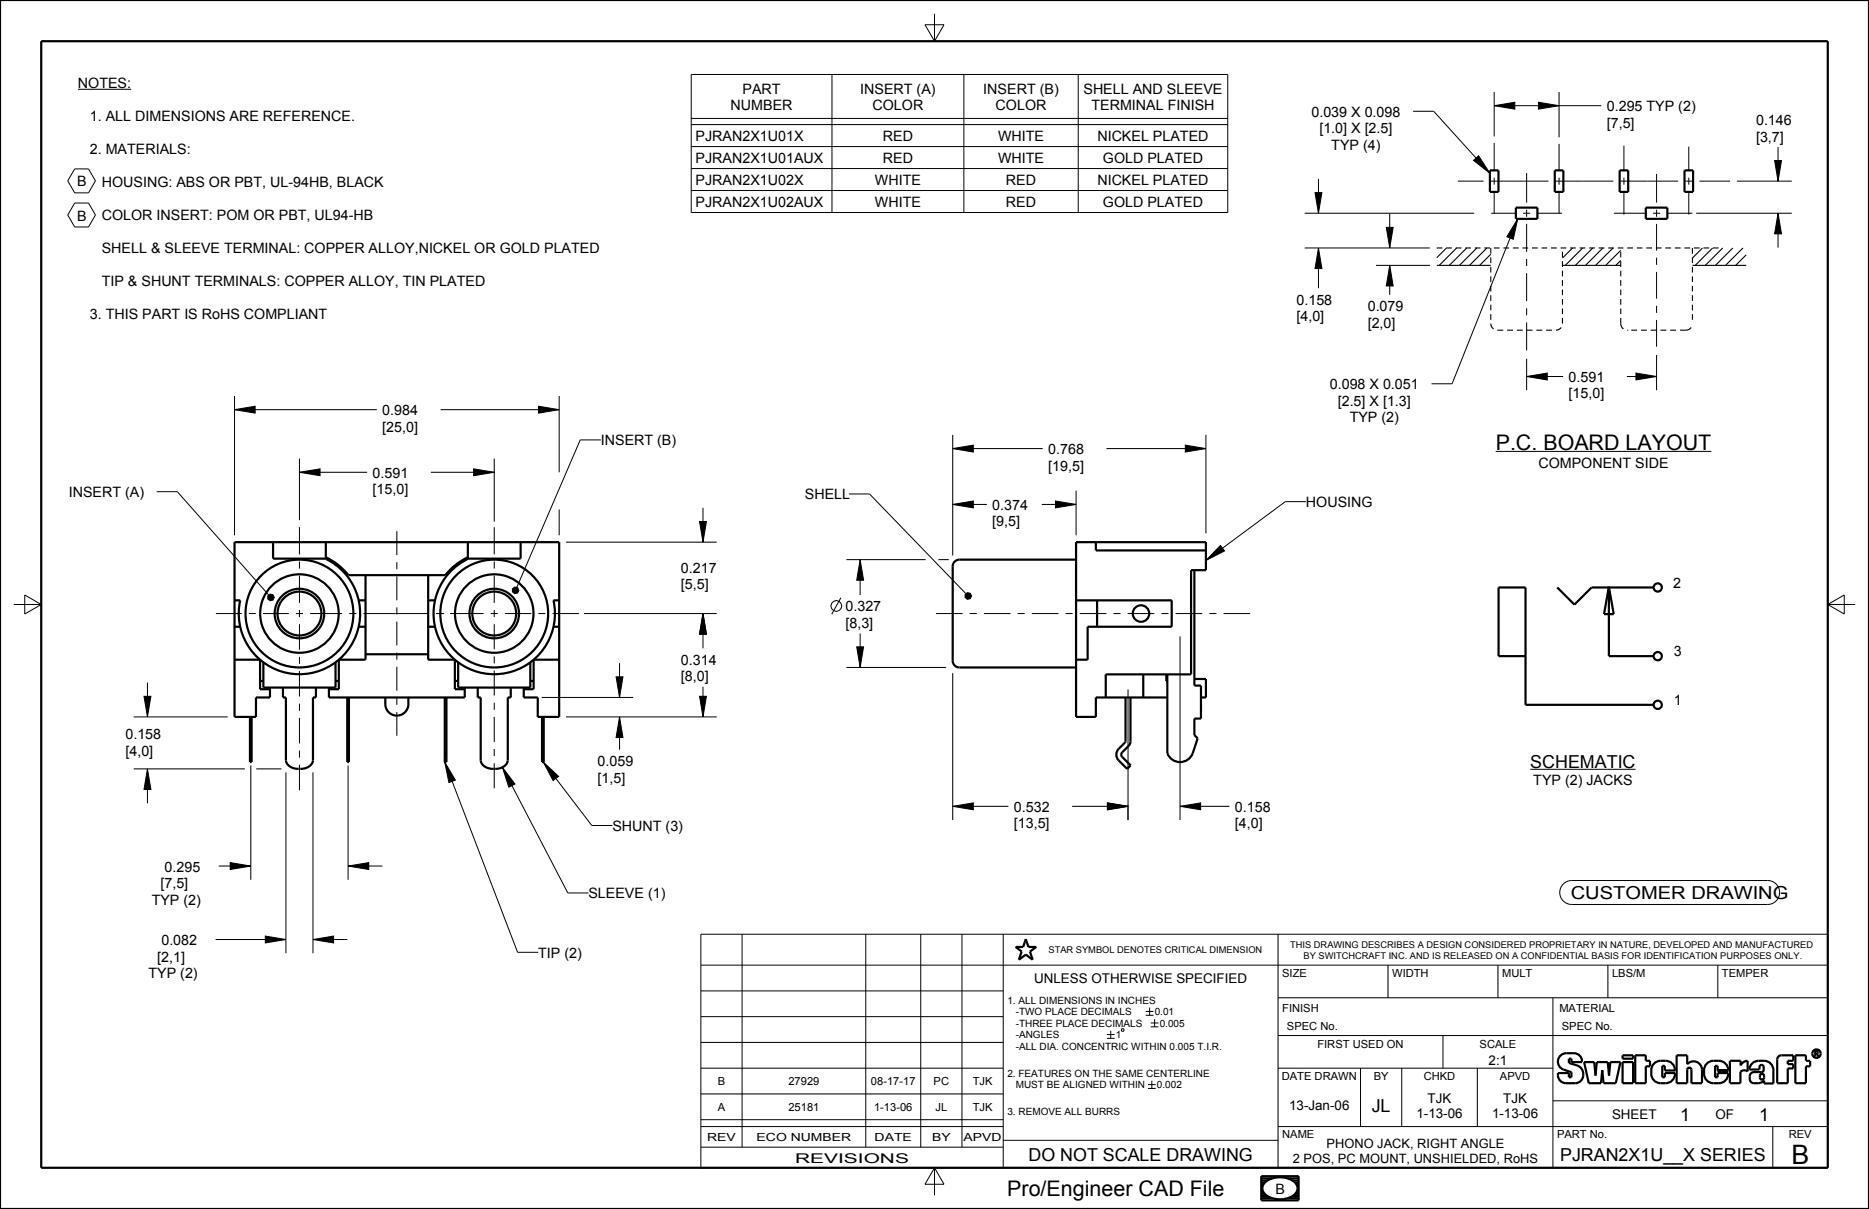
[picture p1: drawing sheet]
<svg xmlns="http://www.w3.org/2000/svg" width="432mm" height="279mm" viewBox="0 0 432 279" stroke-linecap="round" stroke-linejoin="round" font-family="sans-serif">
<g fill="none" stroke="#000" stroke-width=".51">
<path d="M0 0h431.8v279.4h-431.8zM9.5 9.5h412.8v260.4h-412.8zM344.2 39.4h2v5h-2zM359.2 39.4h2v5h-2zM374.2 39.4h2v5h-2zM389.2 39.4h2v5h-2zM350.2 48h5v2.6h-5zM380.2 48h5v2.6h-5zM63.1 125.3v3.8h12.2M75.3 128.8a14.4 14.4 0 0 1 5.2 4.1h22.4a14.4 14.4 0 0 1 5.2-4.1M75.3 125.3v3.9a14 14 0 0 1 6.9 17.7 14 14 0 0 1-17.1 8.3 14 14 0 0 1-9.6-16.5h-1.3M82.9 138.7h1.5"/>
<path d="M84.4 132.9v19.6h-6.1v6.8h-2.3M98.9 132.9v19.6h6.2v6.8h2.3M98.9 138.7h1.6M108.1 125.3v3.9a14 14 0 0 0-7 17.7 14 14 0 0 0 17.2 8.3 14 14 0 0 0 9.6-16.5h1.3M120.3 125.3v3.8h-12.2M248.6 129.3h-27a1.52 1.52 0 0 0-1.5 1.6v21.8a1.52 1.52 0 0 0 1.5 1.5h27M248.6 138.7h22.1v6.1h-19.4v7.7h-2.7M253.2 125.3v1.9h25.4M253.5 138.7v6.1M275.9 131.8v26.6h1.6v7.7h-1.6v3.8l.8 .7-1.1 3.5a3.1 3.1 0 0 1-3 2 3.1 3.1 0 0 1-2.9-2v-18.3M359.8 135.8l3.9 3.9 4-3.9h14.3M371.7 135.8v15.8h10.3"/>
<path d="M371.7 135.6l1.1 6.3h-2.2zM54.2 152.5h5.9v6.8h2.3M54.2 144.8h1.3M60.1 157.4h.7M60.8 153.1v5.8h16.7v-5.8M62.4 158.9v2.3h-3.3v4.5h-4.9v-40.4h75v40.4h-5v-4.5h-3.2v-2.3M65.4 158.9v2.3h.7v14.5a2.62 2.62 0 0 0 2.9 2l1.3-.1a2.12 2.12 0 0 0 2-2v-14.4h.7v-2.3M76 158.9v2.3h31.4v-2.3M77.5 157.4h.8M82.9 144.8h1.5M84.4 151.2h14.5M98.9 144.8h1.6"/>
<path d="M105.1 157.4h.7M105.8 153.1v5.8h16.7v-5.8M110.4 158.9v2.3h.7v14.5a2.62 2.62 0 0 0 2.9 2l1.3-.1a2.12 2.12 0 0 0 2-2v-14.4h.7v-2.3M122.5 157.4h.8M127.9 144.8h1.3M129.2 152.5h-5.9v6.8h-2.3M264.1 155.8v5.4M269.5 155.8v1.6h.2M275.9 156.9h2.7v4.3h-1.1M352.4 151.6h-6.2v-15.8h6.2v27.1h29.6M57.8 165.7v10.4h.3v-10.4M57.8 174.1h.3"/>
<path d="M80.2 161.2v14.9h.4v-14.9M80.2 174.1h.4M89 161.2a3.7 3.7 0 0 0 1 3.6 2.67 2.67 0 0 0 2.8 .3 2.67 2.67 0 0 0 1.6-2.4v-1.5M102.8 161.2v14.9h.3v-14.9M102.8 174.1h.3M125.2 165.7v10.4h.4v-10.4M125.2 174.1h.4M255.5 161.2v-5.4h19.7v-24h3.4v-6.5h-30v40.4h4.6v-4.5h16.5M260 161.2l-.1 10.4a3.6 3.6 0 0 0-2 2.8l.3 .9 2.2 2.4 .8-.8-1.9-2-.3-.5 .3-.5 1.6-1.7 .3-.6v-10.4M234.6 218.8h1.8l.6-1.8 .6 1.8h1.8l-1.4 1.1 .6 1.9-1.6-1.2-1.6 1.2 .6-1.9zM360.6 243.9a3.9 3.9 0 0 1 3.5-.4 1.88 1.88 0 0 1 1.4 1.9h-2.4v-.7h-.6v.9a4.1 4.1 0 0 1 2.9 1.4 2.07 2.07 0 0 1-1.5 3.3h-2.1a1.93 1.93 0 0 1-1.9-2.3h2.6v1h.6v-1.2a3.7 3.7 0 0 1-2.9-1.4 1.95 1.95 0 0 1 .4-2.5zM366 245.4h2.3l.3 3.2 .3-3.2h2.5l.3 3.2 .3-3.2h2.4l-1.1 4.9h-2.8l-.3-3-.3 3h-2.8z"/>
<path d="M374.9 245.4h2.4v4.9h-2.4zM374.9 243.9h2.4v.8h-2.4zM377.8 243.9h2.4v1.3h1v1.2h-1v3.9h-2.4zM382.1 245.8a3.3 3.3 0 0 1 4.6 .4l.3 1.2h-2.4v-1.1h-.6v2.7h.6v-1h2.4a2.16 2.16 0 0 1-2.2 2.3 2.79 2.79 0 0 1-3-1 3.4 3.4 0 0 1 .3-3.5zM387.4 243.9h2.4v2a1.95 1.95 0 0 1 2.2-.5 1.95 1.95 0 0 1 1.2 1.8v3.1h-2.4v-3.1a.49 .49 0 0 0-.5-.5 .49 .49 0 0 0-.5 .5v3.1h-2.4zM394.3 245.8a3.4 3.4 0 0 1 4.7 .4l.3 1.2h-2.5v-1.1h-.6v2.7h.6v-1h2.5a2.16 2.16 0 0 1-2.2 2.3 2.86 2.86 0 0 1-3.1-1 3.4 3.4 0 0 1 .3-3.5zM399.7 245.2h2.4v1a1.76 1.76 0 0 1 1.7-1v2.4a1.27 1.27 0 0 0-1.7 .1v2.6h-2.4zM404.8 245.7a3.8 3.8 0 0 1 4.3 .1l.5 .9 .1 3.7h-2.1v-.7a2.55 2.55 0 0 1-3.1 .3 1.42 1.42 0 0 1 .7-2.2l2-.1a1.22 1.22 0 0 0 .2-1.4 .49 .49 0 0 0-.5-.2 .49 .49 0 0 0-.4 .5v.6h-2.3l.1-.6zM406.8 248.2a.49 .49 0 0 1 .8 .4v.4a.49 .49 0 0 1-.5 .5 .49 .49 0 0 1-.5-.5l.1-.6zM410.9 244.2l.7-.3h2.7v1.3h-1.3v.7h1.3v1h-1.3v3.4h-2.4v-5.4zM414.8 243.9h2.4v1.3h1v1.2h-1v3.9h-2.4zM419.4 243.5h.4"/>
<path d="M419.8 243.5l.3 .7M419.8 243.5l.3-.5-.3-.2h-.4v1.4M291.4 271.8h8.6v5.6h-8.6zM291.4 272.3h2.5M291.4 272.8h1.4M291.4 273.3h.8M291.4 273.9h.4M291.4 274.4h.3M291.4 274.9h.3M291.4 275.4h.4M291.4 275.9h.8M291.4 276.4h1.4"/>
<path d="M291.4 276.9h2.5M292.3 273.3l.9-.7 1.2-.4 1.4-.1 1.4 .1 1.2 .5 .8 .6 .5 .8v.9l-.6 1-1.3 .8-1.7 .3-1.8-.1-1.5-.6-.9-1-.2-1.1zM297.5 272.3h2.5M297.5 276.9h2.5M298.6 272.8h1.4M298.6 276.4h1.4M299.2 273.3h.8M299.2 275.9h.8M299.6 273.9h.4M299.6 275.4h.4M299.8 274.4h.2M299.8 274.9h.2"/>
<circle cx="383" cy="135.8" r=".95"/>
<circle cx="69.2" cy="141.8" r="12.5"/>
<circle cx="69.2" cy="141.8" r="9.1"/>
<circle cx="69.2" cy="141.8" r="5.1"/>
<circle cx="69.2" cy="141.8" r="5.7"/>
<circle cx="114.2" cy="141.8" r="12.5"/>
<circle cx="114.2" cy="141.8" r="9.1"/>
<circle cx="114.2" cy="141.8" r="5.1"/>
<circle cx="114.2" cy="141.8" r="5.7"/>
<circle cx="263.6" cy="141.8" r="1.91"/>
<circle cx="383" cy="151.6" r=".95"/>
<circle cx="383" cy="162.9" r=".95"/>
<circle cx="419.7" cy="243.5" r=".98"/>
</g>
<g fill="none" stroke="#000" stroke-width=".23">
<path d="M159.7 17.2h123.9v31.9h-123.9zM192.2 17.2v31.9M213.7 5.7h4.4l-2.2 3.8zM215.9 3.2v6.3M222.7 17.2v31.9M249.1 17.2v31.9M17.3 39h3.1l1.6 2.8-1.6 2.8h-3.1l-1.6-2.8zM18 20.6h12.3M159.7 27.4h123.9M159.7 28.8h123.9M159.7 33.9h123.9M159.7 39h123.9"/>
<path d="M326.5 25.7h4.7l13 14.4M340.4 37.1l1.2-1.1 2.6 4.1zM345.2 33v6.4M345.2 24.4l4.8-.8v1.6zM345.2 21.3v10.2M345.2 24.4h24.8M355.4 23.6l4.8 .8-4.8 .8zM360.2 21.3v10.4M360.2 33.2v6.2M375.2 33.7v5.7M390.2 33.9v5.5M410 37.1h1.6l-.8 4.8z"/>
<path d="M410.8 34v7.9M17.3 46.9h3.1l1.6 2.8-1.6 2.8h-3.1l-1.6-2.8zM159.7 44h123.9M301.4 49.3h39.2M301.4 57.3h28.9M303.8 44.5h1.6l-.8 4.8zM304.6 57.3l.8 4.8h-1.6zM304.6 41.3v8M304.6 57.3v9.3M320.3 52.5h1.6l-.8 4.8zM321.1 49.4v7.9M336.8 41.9h5.9"/>
<path d="M344.4 41.9h13.3M344.5 49.3h5.7M345.2 41v1.7M345.2 44.3v5.1M350.6 50.6l-1 4.7-1.5-.6zM350.6 50.6l-15.1 38.1h-4.8M351.9 49.3h1.6M352.7 40v6.8M352.7 48.5v1.6M352.7 51.7v6.5M352.7 59.8v1.7M355.2 49.3h5.7"/>
<path d="M359.4 41.9h13.3M360.2 41v1.7M360.2 44.3v5.1M372.9 49.3h7.4M374.4 41.9h13.3M375.2 41v1.7M375.2 44.3v5.3M381.9 49.3h1.6M382.7 40.2v6.6M382.7 48.5v1.6M382.7 51.7v6.2M382.7 59.6v1.6"/>
<path d="M385.2 49.3h5.8M389.3 41.9h1.7M390.2 41v1.7M390.2 44.3v5.3M391.9 49.3h22.1M392.6 41.9h7.1M401.3 41.9h12.7M410.8 49.3l.8 4.7h-1.6zM410.8 49.3v7.9M317.9 61.3h12.5M321.1 61.3l.8 4.8h-1.6zM321.1 61.3v6.8"/>
<path d="M352.7 63.1v6.5M352.7 71.2v1.7M352.7 74.5v6.5M382.7 62.8v6.2M382.7 70.7v1.6M382.7 73.9v6.2M54.2 94.7l4.7-.8v1.6zM54.2 91.5v32.2M54.2 94.7h32.9M101.8 94.7h27.4M124.4 93.9l4.8 .8-4.8 .8zM129.2 91.5v17.6"/>
<path d="M352.7 87l4.8-.8v1.6zM352.7 82.9v7.3M352.7 87h8.4M375.9 87h6.8M378 86.2l4.7 .8-4.7 .8zM382.7 82.1v8.1M36.2 113.6h4.8l21 23.9M69.2 109.1l4.7-.7v1.5zM69.2 106v14.2M69.2 109.1h15.6M99.6 109.1h14.6M109.4 108.4l4.8 .7-4.8 .8z"/>
<path d="M114.2 106v14.5M129.2 117.7v6M138.8 101.7h-4.7l-14.7 34M162.4 117.4v7.9M196.1 114.2h4.8l22.2 23M220.1 103.7l4.8-.8v1.6zM220.1 116.6l4.8-.8v1.6zM220.1 100.5v27.9M220.1 116.6h7.9M220.1 103.7h20.8M240.7 116.6h7.9M243.8 115.8l4.8 .8-4.8 .8z"/>
<path d="M248.6 113.4v10.3M255.6 103.7h23M273.8 102.9l4.8 .8-4.8 .8zM278.6 100.5v22.8M301.7 115.9h-4.7l-18.4 13.6M345.6 104.3h49.8M3.2 139.7h6.3M5.7 137.5l3.8 2.2-3.8 2.2zM61.9 137.7l.5-.4 .7 .1 .3 .7-.3 .6-.7 .1-.5-.4zM69.2 121.8v6.3M69.2 129.8v1.6M69.2 133v6.3"/>
<path d="M91.7 122.8v5.5M91.7 129.9v1.7M91.7 133.2v5.5M114.2 121.8v6.3M114.2 129.8v1.6M114.2 133v6.3M118.4 136.1l.5-.4 .7 .1 .3 .6-.3 .7-.7 .1-.5-.4zM130.8 125.3h34.8M161.6 120.5h1.6l-.8 4.8zM194.3 138.1l-2.1 3.8M195.5 129.3h18.4M198.7 129.3l.8 4.8h-1.6z"/>
<path d="M198.7 129.3v8.2M216.8 129.3h2.4M223 137.4l.5-.4 .7 .1 .3 .6-.3 .7-.7 .1-.5-.4zM282 126.1l.9 1.2-4.3 2.2zM422.3 139.7h6.3M422.3 139.7l3.8-2.2v4.4zM34.1 157.7v8M49.9 141.8h5.9M57.5 141.8h1.6M60.8 141.8h5.9M68.4 141.8h1.6M69.2 141v1.6"/>
<path d="M69.2 144.3v5.9M69.2 151.8v1.6M69.2 155.1v5.9M71.6 141.8h7.4M80.7 141.8h1.6M84 141.8h15.1M91.7 140.4v1.6M91.7 143.6v5.6M91.7 150.8v1.6M91.7 154.1v5.5M100.7 141.8h1.7M102.4 141.8h.1"/>
<path d="M104 141.8h7.7M113.4 141.8h1.6M114.2 141v1.6M114.2 144.3v5.7M114.2 151.7v1.6M114.2 155v5.7M116.6 141.8h6.1M124.4 141.8h1.6M127.7 141.8h6M134.9 141.8h30.7M142.3 156.4h1.6l-.8 4.8zM143.1 153.2v8"/>
<path d="M162.4 141.8l.8 4.8h-1.6zM162.4 141.8v8M162.4 158.7v7M195.5 154.2h23.1M197.9 149.5h1.6l-.8 4.7zM198.7 146.4v7.8M216.2 141.8h6.2M220.1 155.6v33.9M224 141.8h1.7M227.3 141.8h6.2M235.1 141.8h1.6M238.4 141.8h6.1"/>
<path d="M246.2 141.8h1.6M249.5 141.8h6.1M257.3 141.8h1.6M260.5 141.8h6.2M260.6 159.3v30.2M268.3 141.8h1.7M271.6 141.8h6.2M272.6 147.1v42.4M279.4 141.8h1.6M282.7 141.8h6.1M30.9 177.7h25.7M30.9 165.7h21.7"/>
<path d="M33.3 160.9h1.6l-.8 4.8zM34.1 177.7l.8 4.8h-1.6zM34.1 177.7v7.9M57.9 176.9v26.4M59.2 177.7h5.8M66.1 178.5v41.8M69.2 162.6v1.7M69.2 165.9v5.9M69.2 173.4v1.7M69.2 176.7v5.9M72.3 178.5v41.8M80.4 176.9v26.4"/>
<path d="M91.7 161.2v1.7M91.7 164.5v5.6M102.8 176.1l2.4 4.2-1.5 .6zM102.8 176.1l16.8 44h4.7M114.2 162.4v1.6M114.2 165.7v5.8M114.2 173.1v1.6M114.2 176.4v5.8M116.1 177.3l2.9 3.9-1.4 .7zM116.1 177.3l15.1 29.1h4.7M125.2 161.2h21.1M125.5 176.1l3.5 3.3-1.2 1z"/>
<path d="M125.5 176.1l11.2 14.7h4.8M130.8 165.7h34.8M143.1 165.7l.8 4.7h-1.6zM143.1 165.7v7.5M161.6 160.9h1.6l-.8 4.8zM353.6 177.8h24.3M53.2 199.4l4.7 .7-4.7 .8zM220.1 186.3l4.8-.7v1.5zM220.1 186.3h12.9M247.7 186.3h12.9M255.8 185.6l4.8 .7-4.8 .8zM272.6 186.3l4.8-.7v1.5z"/>
<path d="M272.6 186.3h11.4M49.8 217.1h16.3M50.5 200.1h7.4M61.3 216.3l4.8 .8-4.8 .8zM72.3 217.1l4.8-.8v1.6zM72.3 217.1h7.9M80.4 200.1l4.8-.7v1.5zM80.4 200.1h8M161.9 215.9h260.4v54h-260.4zM171.4 215.9v49.2M200 215.9v49.2M212.7 215.9v49.2"/>
<path d="M222.2 215.9v49.2M231.8 215.9v54M295.3 215.9v54M361 204.5a2.76 2.76 0 0 1 2.1-1h45.3a2.77 2.77 0 0 1 2.8 2.8 2.77 2.77 0 0 1-2.8 2.7h-45.3a2.77 2.77 0 0 1-2.5-1.5 2.77 2.77 0 0 1 .4-3zM161.9 234.9h69.9M161.9 229h69.9M161.9 223h260.4M255.7 239.1h1.8M255.7 240h1.8M256.6 238.2v1.8M259.1 237.9l.4-.2 .2 .5-.5 .1zM264.7 233.7h1.8"/>
<path d="M264.7 234.6h1.8M265.6 232.9v1.7M265.9 236.4h1.7M265.9 237.3h1.7M266.8 235.5v1.8M295.3 239.3h127M295.3 230.6h127M320.7 223v7.6M333.4 239.3v7.6M346.1 223v7.6M358.8 230.6v39.3M371.5 223v7.6"/>
<path d="M396.9 223v7.6M161.9 258.8h69.9M161.9 252.8h69.9M161.9 246.9h69.9M161.9 240.9h69.9M265.2 250.7h1.8M265.2 251.5h1.8M266.1 249.8v1.7M295.3 246.9h63.5M314.3 246.9v13.4M323.8 246.9v13.4M341.3 246.9v13.4"/>
<path d="M358.8 254.4h63.5M161.9 265.1h69.9M161.9 260.3h69.9M215.9 269.9l2.2 3.8h-4.4zM215.9 269.9v6.3M231.8 263.5h63.5M295.3 260.3h127M409.6 260.3v9.6"/>
<circle cx="193.2" cy="140" r="1.25"/>
</g>
<g fill="#000">
<path d="M345.2 24.4l4.8-.8v1.6zM355.4 23.6l4.8 .8-4.8 .8zM304.6 57.3l.8 4.8h-1.6zM303.8 44.5h1.6l-.8 4.8zM320.3 52.5h1.6l-.8 4.8zM340.4 37.1l1.2-1.1 2.6 4.1zM350.6 50.6l-1 4.7-1.5-.6zM410 37.1h1.6l-.8 4.8zM410.8 49.3l.8 4.7h-1.6zM321.1 61.3l.8 4.8h-1.6zM54.2 94.7l4.7-.8v1.6zM124.4 93.9l4.8 .8-4.8 .8z"/>
<path d="M352.7 87l4.8-.8v1.6zM378 86.2l4.7 .8-4.7 .8zM69.2 109.1l4.7-.7v1.5zM109.4 108.4l4.8 .7-4.8 .8zM220.1 103.7l4.8-.8v1.6zM220.1 116.6l4.8-.8v1.6zM243.8 115.8l4.8 .8-4.8 .8zM273.8 102.9l4.8 .8-4.8 .8zM61.9 137.7l.5-.4 .7 .1 .3 .7-.3 .6-.7 .1-.5-.4zM118.4 136.1l.5-.4 .7 .1 .3 .6-.3 .7-.7 .1-.5-.4zM161.6 120.5h1.6l-.8 4.8zM198.7 129.3l.8 4.8h-1.6z"/>
<path d="M223 137.4l.5-.4 .7 .1 .3 .6-.3 .7-.7 .1-.5-.4zM282 126.1l.9 1.2-4.3 2.2zM162.4 141.8l.8 4.8h-1.6zM197.9 149.5h1.6l-.8 4.7zM33.3 160.9h1.6l-.8 4.8zM34.1 177.7l.8 4.8h-1.6zM102.8 176.1l2.4 4.2-1.5 .6zM116.1 177.3l2.9 3.9-1.4 .7zM125.5 176.1l3.5 3.3-1.2 1zM143.1 165.7l.8 4.7h-1.6zM142.3 156.4h1.6l-.8 4.8zM161.6 160.9h1.6l-.8 4.8z"/>
<path d="M220.1 186.3l4.8-.7v1.5zM255.8 185.6l4.8 .7-4.8 .8zM272.6 186.3l4.8-.7v1.5zM53.2 199.4l4.7 .7-4.7 .8zM61.3 216.3l4.8 .8-4.8 .8zM72.3 217.1l4.8-.8v1.6zM80.4 200.1l4.8-.7v1.5z"/>
</g>
<g fill="none" stroke="#000" stroke-width=".25">
<path d="M331.9 57.3h1.3M334.1 57.3h1.3M334.2 57.3l-2.2 2.2M336.3 57.3h1.3M336.5 57.3l-4 4M338.5 57.3h1.3M338.9 57.3l-4.1 4M340.7 57.3h1.3M341.2 57.3l-4 4M342.9 57.3h1.4M343.5 57.3l-4 4M344.4 58.8l-2.6 2.5"/>
<path d="M344.4 57.3v1.3M344.4 59.5v1.3M345.1 57.3h1.4M347.3 57.3h1.4M349.5 57.3h1.4M351.7 57.3h1.4M353.9 57.3h1.4M356.1 57.3h1.4M358.3 57.3h1.4M360.5 57.3h1.4M361 57.3h.1M361 58.2v1.3"/>
<path d="M362.7 57.3h1.4M363.3 57.3l-2.3 2.3M364.9 57.3h1.4M365.7 57.3l-4.1 4M367.1 57.3h1.4M368 57.3l-4 4M369.3 57.3h1.4M370.3 57.3l-4 4M371.5 57.3h1.4M372.7 57.3l-4.1 4M373.7 57.3h1.4M374.4 57.9l-3.4 3.4"/>
<path d="M374.4 57.3h.1M374.4 58.2v1.3M376 57.3h1.3M378.2 57.3h1.3M380.4 57.3h1.3M382.6 57.3h1.3M384.8 57.3h1.3M387 57.3h1.3M389.2 57.3h1.3M391 57.3v1.3M391 59.5v1.3M391.4 57.3h1.3"/>
<path d="M393.3 57.3l-2.3 2.3M393.6 57.3h1.3M395.7 57.3l-4 4M395.8 57.3h1.3M398 57.3l-4 4M400.3 57.3l-4 4M402.7 57.3l-4 4M403.4 58.9l-2.4 2.4M332 61.3h12.4M344.4 61.7v1.3M344.4 63.9v1.3M344.4 66v1.4"/>
<path d="M344.4 68.2v1.3M344.4 70.4v1.3M344.4 72.6v1.3M344.4 74.8h.1M345.9 76.3h1.4M348.2 76.3h1.3M350.4 76.3h1.4M352.7 76.3h1.4M355 76.3h1.3M357.2 76.3h1.4M359.5 76.3h.1M361 61.3h13.4"/>
<path d="M361 60.4v1.3M361 62.5v1.4M361 64.7v1.3M361 66.9v1.3M361 69.1v1.3M361 71.3v1.3M361 73.5v1.3M374.4 60.2l-1.1 1.1M374.4 60.4v1.3M374.4 62.5v1.4M374.4 64.7v1.3M374.4 66.9v1.3"/>
<path d="M374.4 69.1v1.3M374.4 71.3v1.3M374.4 73.5v1.3M376 76.3h.1M376.9 76.3h1.3M379.1 76.3h1.4M381.4 76.3h1.3M383.6 76.3h1.4M385.9 76.3h1.3M388.1 76.3h1.4M391 61.3h12.4M391 61.7v1.3"/>
<path d="M391 63.9v1.3M391 66v1.4M391 68.2v1.3M391 70.4v1.3M391 72.6v1.3M391 74.8h.1"/>
</g>
<path d="M344.4 74.8l.2 .7 .4 .5M345 76h.1M360.7 75.7l-.5 .4-.7 .2M374.4 74.8l.2 .7 .5 .5M390.7 75.7l-.5 .4-.7 .2" fill="none" stroke="#000" stroke-width=".26"/>
<text font-size="6.2" x="413.9" y="269.1">B</text>
<g font-size="5">
<text x="345.6" y="104">P.C. BOARD LAYOUT</text>
<text x="232.7" y="276.5">Pro/Engineer CAD File</text>
</g>
<g font-size="4.1">
<text x="353.6" y="177.4">SCHEMATIC</text>
<text x="362.9" y="207.8">CUSTOMER DRAWING</text>
<text x="316.9" y="257">JL</text>
<text x="388.2" y="259">1</text>
<text x="406.4" y="259">1</text>
<text x="237.6" y="268.3">DO NOT SCALE DRAWING</text>
<text x="360.4" y="268.3">PJRAN2X1U__X SERIES</text>
</g>
<g font-size="3.3">
<text x="18" y="20.3">NOTES:</text>
<text x="171.5" y="21.7">PART</text>
<text x="198.7" y="21.7">INSERT (A)</text>
<text x="227.2" y="21.7">INSERT (B)</text>
<text x="250.3" y="21.7">SHELL AND SLEEVE</text>
<text x="20.8" y="27.9">1. ALL DIMENSIONS ARE REFERENCE.</text>
<text x="168.8" y="25.5">NUMBER</text>
<text x="201.6" y="25.5">COLOR</text>
<text x="230" y="25.5">COLOR</text>
<text x="252.2" y="25.5">TERMINAL FINISH</text>
<text x="303" y="27">0.039 X 0.098</text>
<text x="371.2" y="25.7">0.295 TYP (2)</text>
<text x="371.2" y="29.5">[7,5]</text>
<text x="405.7" y="28.9">0.146</text>
<text x="20.8" y="35.5">2. MATERIALS:</text>
<text x="160.7" y="32.6">PJRAN2X1U01X</text>
<text x="204" y="32.6">RED</text>
<text x="230.6" y="32.6">WHITE</text>
<text x="253.5" y="32.6">NICKEL PLATED</text>
<text x="304.8" y="30.8">[1.0] X [2.5]</text>
<text x="307.6" y="34.6">TYP (4)</text>
<text x="405.7" y="32.7">[3,7]</text>
<text x="160.7" y="37.7">PJRAN2X1U01AUX</text>
<text x="204" y="37.7">RED</text>
<text x="230.6" y="37.7">WHITE</text>
<text x="254.8" y="37.7">GOLD PLATED</text>
<text x="17.8" y="43.1">B</text>
<text x="23.5" y="43.1">HOUSING: ABS OR PBT, UL-94HB, BLACK</text>
<text x="160.7" y="42.8">PJRAN2X1U02X</text>
<text x="160.7" y="47.8">PJRAN2X1U02AUX</text>
<text x="202.1" y="42.8">WHITE</text>
<text x="202.1" y="47.8">WHITE</text>
<text x="232.4" y="42.8">RED</text>
<text x="232.4" y="47.8">RED</text>
<text x="253.5" y="42.8">NICKEL PLATED</text>
<text x="254.8" y="47.8">GOLD PLATED</text>
<text x="17.8" y="51">B</text>
<text x="23.5" y="50.8">COLOR INSERT: POM OR PBT, UL94-HB</text>
<text x="23.5" y="58.4">SHELL &amp; SLEEVE TERMINAL: COPPER ALLOY,NICKEL OR GOLD PLATED</text>
<text x="23.5" y="66">TIP &amp; SHUNT TERMINALS: COPPER ALLOY, TIN PLATED</text>
<text x="299.5" y="70.4">0.158</text>
<text x="316" y="72">0.079</text>
<text x="20.8" y="73.6">3. THIS PART IS RoHS COMPLIANT</text>
<text x="299.5" y="74.2">[4,0]</text>
<text x="316" y="75.8">[2,0]</text>
<text x="307.2" y="90">0.098 X 0.051</text>
<text x="362.4" y="88.3">0.591</text>
<text x="88.3" y="95.9">0.984</text>
<text x="309.1" y="93.8">[2.5] X [1.3]</text>
<text x="362.4" y="92.1">[15,0]</text>
<text x="88.3" y="99.8">[25,0]</text>
<text x="311.8" y="97.6">TYP (2)</text>
<text x="138.8" y="102.9">INSERT (B)</text>
<text x="242.2" y="104.9">0.768</text>
<text x="86.1" y="110.4">0.591</text>
<text x="242.2" y="108.7">[19,5]</text>
<text x="355.4" y="108.1">COMPONENT SIDE</text>
<text x="15.9" y="114.9">INSERT (A)</text>
<text x="86.1" y="114.2">[15,0]</text>
<text x="186" y="115.4">SHELL</text>
<text x="229.3" y="117.8">0.374</text>
<text x="301.7" y="117.2">HOUSING</text>
<text x="229.3" y="121.7">[9,5]</text>
<text x="157.3" y="132.4">0.217</text>
<text x="157.3" y="136.2">[5,5]</text>
<text x="386.6" y="135.8">2</text>
<text x="195.3" y="141.3">0.327</text>
<text x="195.3" y="145.1">[8,3]</text>
<text x="157.3" y="153.6">0.314</text>
<text x="386.7" y="151.6">3</text>
<text x="157.3" y="157.4">[8,0]</text>
<text x="386.7" y="162.9">1</text>
<text x="29" y="170.9">0.158</text>
<text x="29" y="174.7">[4,0]</text>
<text x="138.1" y="177.1">0.059</text>
<text x="138.1" y="180.9">[1,5]</text>
<text x="354.2" y="181.4">TYP (2) JACKS</text>
<text x="234.2" y="187.6">0.532</text>
<text x="234.2" y="191.4">[13,5]</text>
<text x="285.3" y="187.6">0.158</text>
<text x="285.3" y="191.4">[4,0]</text>
<text x="141.5" y="192">SHUNT (3)</text>
<text x="38" y="201.4">0.295</text>
<text x="35" y="209">TYP (2)</text>
<text x="37.1" y="205.2">[7,5]</text>
<text x="135.9" y="207.6">SLEEVE (1)</text>
<text x="37.3" y="218.4">0.082</text>
<text x="124.3" y="221.3">TIP (2)</text>
<text x="34.3" y="226">TYP (2)</text>
<text x="36.3" y="222.2">[2,1]</text>
<text x="294.7" y="275.9">B</text>
</g>
<g font-size="3.1">
<text x="238.9" y="227.2">UNLESS OTHERWISE SPECIFIED</text>
<text x="343.9" y="246.1">2:1</text>
<text x="297.8" y="256.6">13-Jan-06</text>
<text x="329.8" y="254.8">TJK</text>
<text x="347.3" y="254.8">TJK</text>
<text x="327.2" y="258.4">1-13-06</text>
<text x="344.7" y="258.4">1-13-06</text>
<text x="372.4" y="258.6">SHEET</text>
<text x="396.3" y="258.6">OF</text>
<text x="183.7" y="268.7">REVISIONS</text>
</g>
<g font-size="3">
<text x="298.7" y="268.7">2 POS, PC MOUNT, UNSHIELDED, RoHS</text>
<text x="306.5" y="265.3">PHONO JACK, RIGHT ANGLE</text>
</g>
<g font-size="2.6">
<text x="296.2" y="225.8">SIZE</text>
<text x="321.6" y="225.8">WIDTH</text>
<text x="347" y="225.8">MULT</text>
<text x="372.4" y="225.8">LBS/M</text>
<text x="397.8" y="225.8">TEMPER</text>
<text x="296.2" y="233.8">FINISH</text>
<text x="360.3" y="233.8">MATERIAL</text>
<text x="297.3" y="238.1">SPEC No.</text>
<text x="360.8" y="238.1">SPEC No.</text>
<text x="304.4" y="242.1">FIRST USED ON</text>
<text x="341.8" y="242.1">SCALE</text>
<text x="165.8" y="250.8">B</text>
<text x="182.2" y="250.8">27929</text>
<text x="201.2" y="250.8">08-17-17</text>
<text x="215.7" y="250.8">PC</text>
<text x="224.7" y="250.8">TJK</text>
<text x="296.1" y="249.6">DATE DRAWN</text>
<text x="317.4" y="249.6">BY</text>
<text x="328.9" y="249.6">CHKD</text>
<text x="346.5" y="249.6">APVD</text>
<text x="165.8" y="256.8">A</text>
<text x="182.2" y="256.8">25181</text>
<text x="201.9" y="256.8">1-13-06</text>
<text x="216.1" y="256.8">JL</text>
<text x="224.7" y="256.8">TJK</text>
<text x="163.4" y="263.7">REV</text>
<text x="174.8" y="263.7">ECO NUMBER</text>
<text x="202.1" y="263.7">DATE</text>
<text x="215.3" y="263.7">BY</text>
<text x="222.6" y="263.7">APVD</text>
<text x="296.2" y="262.9">NAME</text>
<text x="359.7" y="262.9">PART No.</text>
<text x="413.3" y="262.9">REV</text>
</g>
<g font-size="2.3">
<text x="232.7" y="232">1. ALL DIMENSIONS IN INCHES</text>
<text x="234.7" y="234.6">-TWO PLACE DECIMALS</text>
<text x="234.7" y="237.3">-THREE PLACE DECIMALS</text>
<text x="234.7" y="240">-ANGLES</text>
<text x="257.8" y="240">1</text>
<text x="266.8" y="234.6">0.01</text>
<text x="267.9" y="237.3">0.005</text>
<text x="234.7" y="242.6">-ALL DIA. CONCENTRIC WITHIN 0.005 T.I.R.</text>
<text x="232.7" y="248.9">2. FEATURES ON THE SAME CENTERLINE</text>
<text x="234.7" y="251.5">MUST BE ALIGNED WITHIN</text>
<text x="267.3" y="251.5">0.002</text>
<text x="232.7" y="257.8">3. REMOVE ALL BURRS</text>
</g>
<g font-size="2.1">
<text x="242.3" y="220.3">STAR SYMBOL DENOTES CRITICAL DIMENSION</text>
<text x="298.1" y="219.1">THIS DRAWING DESCRIBES A DESIGN CONSIDERED PROPRIETARY IN NATURE, DEVELOPED AND MANUFACTURED</text>
<text x="301.2" y="221.5">BY SWITCHCRAFT INC. AND IS RELEASED ON A CONFIDENTIAL BASIS FOR IDENTIFICATION PURPOSES ONLY.</text>
</g>
</svg>
